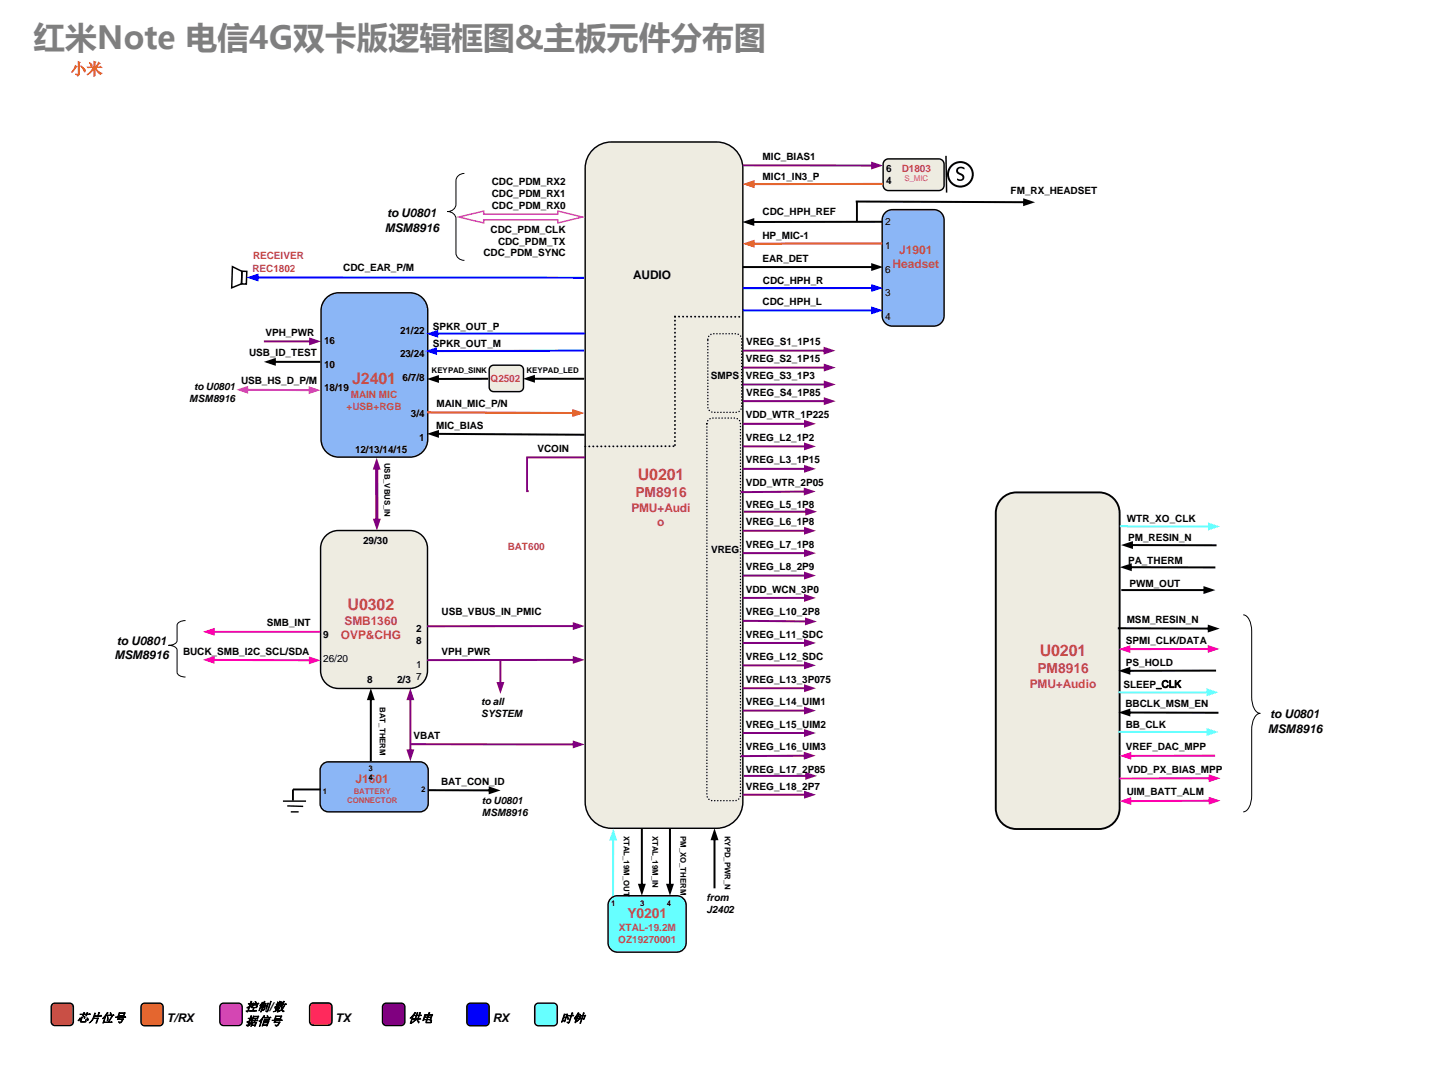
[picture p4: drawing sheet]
<svg xmlns="http://www.w3.org/2000/svg" width="254mm" height="190mm" viewBox="0 0 254 190" stroke-linecap="round" stroke-linejoin="round" font-family="sans-serif">
<path d="M157.2 28.5l.7-.3h9a.94 .94 0 0 1 .9 1v3.7a.94 .94 0 0 1-.9 1h-9a.94 .94 0 0 1-.9-1v-3.7z" fill-rule="evenodd" fill="#eeece1"/>
<path d="M157.2 28.5l.7-.3h9a.94 .94 0 0 1 .9 1v3.7a.94 .94 0 0 1-.9 1h-9a.94 .94 0 0 1-.9-1v-3.7z" fill="none" stroke="#000" stroke-width=".25"/>
<path d="M108.6 159.7l.7-.5h.4h10.6a1.67 1.67 0 0 1 1.7 1.6v6.7a1.67 1.67 0 0 1-1.7 1.7h-10.6a1.67 1.67 0 0 1-1.6-1.7v-6.7v-.4z" fill-rule="evenodd" fill="#6ff"/>
<path d="M108.6 159.7l.7-.5h.4h10.6a1.67 1.67 0 0 1 1.7 1.6v6.7a1.67 1.67 0 0 1-1.7 1.7h-10.6a1.67 1.67 0 0 1-1.6-1.7v-6.7v-.4z" fill="none" stroke="#000" stroke-width=".25"/>
<path d="M105.7 26.3a4.7 4.7 0 0 1 3-1.1h18.7a4.7 4.7 0 0 1 4.6 4.7v112.6a4.7 4.7 0 0 1-4.6 4.7h-18.7a4.7 4.7 0 0 1-4.7-4.7v-112.6a4.7 4.7 0 0 1 1.7-3.6z" fill-rule="evenodd" fill="#eeece1"/>
<path d="M105.7 26.3a4.7 4.7 0 0 1 3-1.1h18.7a4.7 4.7 0 0 1 4.6 4.7v112.6a4.7 4.7 0 0 1-4.6 4.7h-18.7a4.7 4.7 0 0 1-4.7-4.7v-112.6a4.7 4.7 0 0 1 1.7-3.6z" fill="none" stroke="#000" stroke-width=".25"/>
<path d="M57.9 95.2a3.2 3.2 0 0 1 2.2-.9h12.7a3.2 3.2 0 0 1 3.2 3.1v21.8a3.2 3.2 0 0 1-3.2 3.1h-12.7a3.2 3.2 0 0 1-3.1-3.1v-21.8a3.2 3.2 0 0 1 .9-2.2z" fill-rule="evenodd" fill="#eeece1"/>
<path d="M57.9 95.2a3.2 3.2 0 0 1 2.2-.9h12.7a3.2 3.2 0 0 1 3.2 3.1v21.8a3.2 3.2 0 0 1-3.2 3.1h-12.7a3.2 3.2 0 0 1-3.1-3.1v-21.8a3.2 3.2 0 0 1 .9-2.2z" fill="none" stroke="#000" stroke-width=".25"/>
<path d="M132 68.1h14.8v.4h-14.8zM146.4 67.6l2.1 .7-2.1 .7z" fill="#800080"/>
<g fill="#000">
<path d="M152.1 35.6l30.1 .2v.3l-30.1-.1zM181.9 35.2l2.1 .7-2.1 .7z"/>
<path d="M75.9 140.2l11.3 .1v.3h-11.3zM86.9 139.7l2.1 .8-2.1 .7z"/>
</g>
<g fill="#800080">
<path d="M72.8 124.1v9.4h.3v-9.4zM72.2 133.2l.7 2.1 .7-2.1zM72.9 122.3l-.7 2.1h1.4z"/>
<path d="M72.9 132.1h29.3v.4l-29.3-.1zM101.8 131.6l2.1 .7-2.1 .7z"/>
</g>
<path d="M157.3 37.8l.8-.5h.5h7.4a1.84 1.84 0 0 1 1.8 1.8v17a1.84 1.84 0 0 1-1.8 1.9h-7.4a1.84 1.84 0 0 1-1.8-1.9v-17l.1-.5z" fill-rule="evenodd" fill="#8bb6f6"/>
<path d="M157.3 37.8l.8-.5h.5h7.4a1.84 1.84 0 0 1 1.8 1.8v17a1.84 1.84 0 0 1-1.8 1.9h-7.4a1.84 1.84 0 0 1-1.8-1.9v-17l.1-.5z" fill="none" stroke="#000" stroke-width=".25"/>
<path d="M126.1 59.6l.7-.3h4a1 1 0 0 1 1 1v12a1 1 0 0 1-1 1h-4a1 1 0 0 1-1-1v-12z" fill-rule="evenodd" fill="#eeece1"/>
<path d="M126.1 59.6l.7-.3h4a1 1 0 0 1 1 1v12a1 1 0 0 1-1 1h-4a1 1 0 0 1-1-1v-12z" fill="none" stroke="#000" stroke-width=".25" stroke-dasharray="0 .5"/>
<path d="M178.1 88.6a3.7 3.7 0 0 1 2.6-1.1h14.6a3.7 3.7 0 0 1 3.7 3.7v52.5a3.7 3.7 0 0 1-3.7 3.6h-14.6a3.7 3.7 0 0 1-3.7-3.6v-52.5a3.7 3.7 0 0 1 1.1-2.6z" fill-rule="evenodd" fill="#eeece1"/>
<path d="M178.1 88.6a3.7 3.7 0 0 1 2.6-1.1h14.6a3.7 3.7 0 0 1 3.7 3.7v52.5a3.7 3.7 0 0 1-3.7 3.6h-14.6a3.7 3.7 0 0 1-3.7-3.6v-52.5a3.7 3.7 0 0 1 1.1-2.6z" fill="none" stroke="#000" stroke-width=".34"/>
<path d="M104 81.3h-10.3v6h.3" fill="none" stroke="#800080" stroke-width=".34"/>
<path d="M168.1 27.7l.2 6.5M41.3 47.4l1.7 .8-.1 2.2-1.7 .7zM43 48.2h.9l-.1 2.3h-.9z" fill="none" stroke="#000" stroke-width=".26"/>
<circle cx="170.7" cy="31" r="2.19" fill="none" stroke="#000" stroke-width=".35"/>
<path d="M170.2 29.8a.77 .77 0 0 1 1.2 .2v.1a.85 .85 0 0 0-1.1 .1 1.04 1.04 0 0 0 .8 .8 .67 .67 0 0 1 0 1 .67 .67 0 0 1-1-.2v-.1a.61 .61 0 0 0 1-.2l-.1-.2-.5-.3a.7 .7 0 0 1-.5-.5 .7 .7 0 0 1 .2-.7z" fill="#000"/>
<path d="M37.8 112.1v.3h19.1v-.3zM36 112.3l2.1 .7v-1.4z" fill="#f0f"/>
<g fill="#800080">
<path d="M132 29.2h23.2v.4h-23.2zM154.9 28.7l2.1 .7-2.1 .7z"/>
<path d="M46.9 60.5h8.4v.3h-8.4zM54.9 60l2.2 .7-2.2 .7z"/>
<path d="M66.7 83.1h.5l.1 9.4h-.6zM67 81.3l.7 2.2h-1.4zM66.3 92.2h1.4l-.7 2.1z"/>
</g>
<path d="M118.9 147.2h.4v10.2h-.4zM118.4 157.1h1.4l-.7 2.1z" fill="#000"/>
<path d="M58 53a3.2 3.2 0 0 1 2.2-1h12.7a3.2 3.2 0 0 1 3.1 3.2v22.9a3.2 3.2 0 0 1-3.1 3.1h-12.7a3.2 3.2 0 0 1-3.1-3.1v-22.9a3.2 3.2 0 0 1 .9-2.2z" fill-rule="evenodd" fill="#8bb6f6"/>
<path d="M58 53a3.2 3.2 0 0 1 2.2-1h12.7a3.2 3.2 0 0 1 3.1 3.2v22.9a3.2 3.2 0 0 1-3.1 3.1h-12.7a3.2 3.2 0 0 1-3.1-3.1v-22.9a3.2 3.2 0 0 1 .9-2.2z" fill="none" stroke="#000" stroke-width=".25"/>
<path d="M108.8 149v10.2h.3l.1-10.2zM109 147.2l-.7 2.1 1.4 .1z" fill="#6ff"/>
<g fill="#000">
<path d="M113.9 147.2h.4v10.2h-.4zM113.4 157.1h1.4l-.7 2.1z"/>
<path d="M126.8 149h.4v8.9h-.4zM127 147.2l.7 2.1h-1.4z"/>
</g>
<path d="M57.5 135.7l.9-.3h16.2a1.48 1.48 0 0 1 1.5 1.5v5.9a1.48 1.48 0 0 1-1.5 1.5h-16.2a1.48 1.48 0 0 1-1.5-1.5v-5.9l.1-.5z" fill-rule="evenodd" fill="#8bb6f6"/>
<path d="M57.5 135.7l.9-.3h16.2a1.48 1.48 0 0 1 1.5 1.5v5.9a1.48 1.48 0 0 1-1.5 1.5h-16.2a1.48 1.48 0 0 1-1.5-1.5v-5.9l.1-.5zM50.3 142.4h4.1M51.1 143.2l2.8 .1M51.7 144.3h1.4" fill="none" stroke="#000" stroke-width=".25"/>
<path d="M57 140.3h-4.9v2" fill="none" stroke="#000" stroke-width=".34"/>
<path d="M65.7 124.1h.4v11.2h-.4zM65.9 122.3l.7 2.1h-1.4z" fill="#000"/>
<path d="M37.8 117.1l17.5 .1v.3l-17.5-.1zM36 117.3l2.1-.7v1.4zM54.9 116.6l2.1 .7-2.1 .7z" fill="#f0f"/>
<g fill="#800080">
<path d="M75.9 117.1v.4l26.3-.1v-.3zM101.8 116.6v1.4l2.1-.7z"/>
<path d="M75.9 111.1v.4l26.3-.1v-.3zM101.8 110.5v1.5l2.1-.7z"/>
<path d="M88.8 117.3v4.3h.3v-4.3zM88.2 121.2l.7 2.1 .7-2.1z"/>
</g>
<g fill="#000">
<path d="M48.7 64.1h8.2v.4h-8.2zM46.9 64.3l2.1-.7v1.4z"/>
<path d="M94.7 67.1v.4h9.1v-.4zM93 67.3l2.1 .7v-1.4z"/>
</g>
<path d="M43.8 69.1l11.4 .1v.3l-11.4-.1zM42 69.3l2.1-.7v1.4zM54.9 68.6l2.1 .7-2.1 .7z" fill="#d03ad2"/>
<path d="M75.9 73.1l26.2 .1v.4l-26.2-.1zM101.7 72.7l2.1 .7-2.1 .7z" fill="#f30"/>
<path d="M77.7 76.9l26.2 .2v.3l-26.2-.1zM75.9 77.1l2.1-.7v1.4z" fill="#000"/>
<path d="M25.3 178.5l.4-.2h2.6a.66 .66 0 0 1 .7 .6v2.7a.66 .66 0 0 1-.7 .7h-2.6a.66 .66 0 0 1-.6-.7v-2.7z" fill-rule="evenodd" fill="#f60"/>
<path d="M25.3 178.5l.4-.2h2.6a.66 .66 0 0 1 .7 .6v2.7a.66 .66 0 0 1-.7 .7h-2.6a.66 .66 0 0 1-.6-.7v-2.7z" fill="none" stroke="#000" stroke-width=".25"/>
<path d="M55.2 178.4l.5-.2h2.6a.66 .66 0 0 1 .7 .7v2.6a.66 .66 0 0 1-.7 .7h-2.6a.66 .66 0 0 1-.7-.7v-2.6z" fill-rule="evenodd" fill="#f00"/>
<path d="M55.2 178.4l.5-.2h2.6a.66 .66 0 0 1 .7 .7v2.6a.66 .66 0 0 1-.7 .7h-2.6a.66 .66 0 0 1-.7-.7v-2.6z" fill="none" stroke="#000" stroke-width=".25"/>
<path d="M83.2 178.5l.4-.2h2.7a.66 .66 0 0 1 .7 .6v2.7a.66 .66 0 0 1-.7 .7h-2.7a.66 .66 0 0 1-.6-.7v-2.7z" fill-rule="evenodd" fill="#00f"/>
<path d="M83.2 178.5l.4-.2h2.7a.66 .66 0 0 1 .7 .6v2.7a.66 .66 0 0 1-.7 .7h-2.7a.66 .66 0 0 1-.6-.7v-2.7z" fill="none" stroke="#000" stroke-width=".25"/>
<path d="M68.2 178.5l.5-.2h2.6a.66 .66 0 0 1 .7 .6v2.7a.66 .66 0 0 1-.7 .6h-2.6a.66 .66 0 0 1-.7-.6v-2.7z" fill-rule="evenodd" fill="#800080"/>
<path d="M68.2 178.5l.5-.2h2.6a.66 .66 0 0 1 .7 .6v2.7a.66 .66 0 0 1-.7 .6h-2.6a.66 .66 0 0 1-.7-.6v-2.7z" fill="none" stroke="#000" stroke-width=".25"/>
<path d="M9.3 178.5l.5-.2h2.6a.66 .66 0 0 1 .6 .6v2.7a.66 .66 0 0 1-.6 .6h-2.6a.66 .66 0 0 1-.7-.6v-2.7z" fill-rule="evenodd" fill="#c0504d"/>
<path d="M9.3 178.5l.5-.2h2.6a.66 .66 0 0 1 .6 .6v2.7a.66 .66 0 0 1-.6 .6h-2.6a.66 .66 0 0 1-.7-.6v-2.7z" fill="none" stroke="#000" stroke-width=".25"/>
<path d="M39.3 178.5l.4-.2h2.7a.66 .66 0 0 1 .7 .6v2.7a.66 .66 0 0 1-.7 .6h-2.7a.66 .66 0 0 1-.6-.6v-2.7z" fill-rule="evenodd" fill="#d03ad2"/>
<path d="M39.3 178.5l.4-.2h2.7a.66 .66 0 0 1 .7 .6v2.7a.66 .66 0 0 1-.7 .6h-2.7a.66 .66 0 0 1-.6-.6v-2.7z" fill="none" stroke="#000" stroke-width=".25"/>
<path d="M95.2 178.5l.5-.2h2.7a.67 .67 0 0 1 .7 .6v2.7a.67 .67 0 0 1-.7 .7h-2.7a.67 .67 0 0 1-.7-.7v-2.7z" fill-rule="evenodd" fill="#6ff"/>
<path d="M95.2 178.5l.5-.2h2.7a.67 .67 0 0 1 .7 .6v2.7a.67 .67 0 0 1-.7 .7h-2.7a.67 .67 0 0 1-.7-.7v-2.7z" fill="none" stroke="#000" stroke-width=".25"/>
<path d="M45.6 49.1l58.2 .1v.3h-58.2zM43.8 49.3l2.1-.7v1.4z" fill="#00f"/>
<path d="M81.6 38.6l4.4-1.1v.5h13.2v-.5l4.3 1.1-4.3 1v-.5h-13.2v.5z" fill-rule="evenodd" fill="#fff"/>
<path d="M81.6 38.6l4.4-1.1v.5h13.2v-.5l4.3 1.1-4.3 1v-.5h-13.2v.5z" fill="none" stroke="#d03ad2" stroke-width=".25"/>
<g fill="#f30">
<path d="M133.8 32.5v.4h23.2v-.4zM132 32.7l2.1 .7v-1.4z"/>
<path d="M133.8 43.1v.4l23-.1v-.3zM132 43.3l2.1 .7v-1.4z"/>
</g>
<path d="M132 47.3v.3h23.2v-.3zM154.9 46.8v1.4l2.1-.7z" fill="#000"/>
<g fill="#00f">
<path d="M132 51v.4h23.2v-.4zM154.9 50.5v1.4l2.1-.7z"/>
<path d="M132 55v.3h23.2v-.3zM154.9 54.5v1.4l2.1-.7z"/>
</g>
<g fill="#800080">
<path d="M132 71.1h14.8v.4h-14.8zM146.4 70.6l2.1 .7-2.1 .7z"/>
<path d="M132 83.1h11.3v.4h-11.3zM142.9 82.6l2.1 .7-2.1 .7z"/>
<path d="M132 94.1h11.3v.4h-11.3zM142.9 93.6l2.1 .7-2.1 .7z"/>
<path d="M131.6 87.3v.3l11.6-.1v-.3zM142.9 86.6v1.5l2.1-.8z"/>
<path d="M132.2 90.8h11.3v.3h-11.3zM143.1 90.2l2.1 .7-2.1 .7z"/>
<path d="M132 62.1h14.7v.4h-14.7zM146.4 61.6l2.1 .7-2.1 .7z"/>
<path d="M132 79.2h11.3v.3h-11.3zM142.9 78.6l2.1 .7-2.1 .7z"/>
<path d="M132 75.1h11.3v.4h-11.3zM142.9 74.6l2.1 .7-2.1 .7z"/>
<path d="M132 98.1h11.3v.4h-11.3zM142.9 97.6l2.1 .7-2.1 .7z"/>
<path d="M132 118.1h11.3v.3h-11.3zM142.9 117.5l2.1 .7-2.1 .7z"/>
<path d="M132 102.1h11.3v.4h-11.3zM142.9 101.6l2.1 .7-2.1 .7z"/>
<path d="M132 106.1h11.3v.3h-11.3zM142.9 105.6l2.1 .7-2.1 .7z"/>
<path d="M132 110.1l11.4 .2v.3l-11.4-.1zM143.1 109.7l2.1 .7-2.1 .7z"/>
<path d="M132 114.1h11.3v.3h-11.3zM142.9 113.6l2.1 .7-2.1 .7z"/>
<path d="M132 65.1h14.8v.4h-14.8zM146.4 64.6l2.1 .7-2.1 .7z"/>
<path d="M132 130.1h11.3v.3h-11.3zM142.9 129.6l2.1 .7-2.1 .7z"/>
<path d="M132 141h11.3v.4h-11.3zM142.9 140.5l2.1 .7-2.1 .7z"/>
<path d="M131.6 134.2v.3h11.6v-.4zM142.9 133.6v1.4l2.1-.7z"/>
<path d="M132.2 137.7h11.3v.4h-11.3zM143.1 137.2l2.1 .7-2.1 .7z"/>
<path d="M132 126.1h11.3v.4h-11.3zM142.9 125.6l2.1 .7-2.1 .7z"/>
<path d="M132 122.1h11.3v.4h-11.3zM142.9 121.6l2.1 .7-2.1 .7z"/>
</g>
<path d="M125.9 74.6l.7-.3h4a.99 .99 0 0 1 1 1v66a.99 .99 0 0 1-1 1h-4a.99 .99 0 0 1-1-1v-66z" fill-rule="evenodd" fill="#eeece1"/>
<path d="M125.9 74.6l.7-.3h4a.99 .99 0 0 1 1 1v66a.99 .99 0 0 1-1 1h-4a.99 .99 0 0 1-1-1v-66z" fill="none" stroke="#000" stroke-width=".25" stroke-dasharray="0 .5"/>
<path d="M200.7 142.2v.3h14.5v-.4zM199 142.4l2.1 .7v-1.4zM214.8 141.6v1.4l2.2-.7z" fill="#f0f"/>
<path d="M199.3 104.7h15v.3h-15zM213.9 104.2l2.1 .7-2.1 .7z" fill="#000"/>
<g fill="#f0f">
<path d="M200.7 134.1v.4h15.3v-.4zM199 134.3l2.1 .7v-1.4z"/>
<path d="M199 138.2v.3h16.2v-.4zM214.8 137.6v1.4l2.2-.7z"/>
</g>
<path d="M33 110.3a1.42 1.42 0 0 0-1.5 .8v2.7a1.24 1.24 0 0 1-1.5 .9 1.42 1.42 0 0 1 1.5 .8v4a1.24 1.24 0 0 0 1.5 .8M221 109.3a1.69 1.69 0 0 1 1.3 1.4l.2 1.5v11.6a3.5 3.5 0 0 0 1.1 2.9l.4 .1a1.69 1.69 0 0 0-1.3 1.4l-.2 1.5v11.6a3.5 3.5 0 0 1-1.1 2.9l-.4 .1" fill="none" stroke="#000" stroke-width=".18"/>
<path d="M120 56.3h12M120 56.3v23M104 79.3h16" fill="none" stroke="#000" stroke-width=".34" stroke-dasharray="0 .7"/>
<path d="M133.7 39.3v.3h23.1v-.4zM132 39.5l2.1 .7v-1.5z" fill="#000"/>
<path d="M152.3 35.7v3.7" fill="none" stroke="#000" stroke-width=".34"/>
<path d="M87.2 65.1l.5-.2h4.6a.78 .78 0 0 1 .7 .8v3.1a.78 .78 0 0 1-.7 .8h-4.6a.78 .78 0 0 1-.7-.8v-3.1z" fill-rule="evenodd" fill="#eeece1"/>
<path d="M87.2 65.1l.5-.2h4.6a.78 .78 0 0 1 .7 .8v3.1a.78 .78 0 0 1-.7 .8h-4.6a.78 .78 0 0 1-.7-.8v-3.1z" fill="none" stroke="#000" stroke-width=".25"/>
<path d="M77.7 67.2v.3h9.1v-.4zM75.9 67.4l2.1 .7v-1.5z" fill="#000"/>
<g fill="#00f">
<path d="M77.3 62.2v.4l26.5-.1v-.4zM75.6 62.4l2.1 .7v-1.4z"/>
<path d="M77.5 59.1v.4l26.5-.1v-.3zM75.8 59.3l2.1 .7v-1.4z"/>
</g>
<path d="M82.5 30.8a1.43 1.43 0 0 0-1.5 1.3v4.2a1.38 1.38 0 0 1-1.5 1.3 1.43 1.43 0 0 1 1.5 1.3v6.1a1.39 1.39 0 0 0 1.5 1.3" fill="none" stroke="#000" stroke-width=".18"/>
<path d="M198.8 122.8h16v.4h-16zM214.5 122.3l2.1 .7-2.1 .7z" fill="#6ff"/>
<path d="M200.6 126.4l16 .1v.3h-16zM198.8 126.6l2.1-.7v1.4z" fill="#000"/>
<path d="M198.8 129.9h16v.4l-16-.1zM214.5 129.4l2.1 .7-2.1 .7z" fill="#6ff"/>
<path d="M200.6 119v.4l15.6-.1v-.3zM198.8 119.2l2.1 .7v-1.4z" fill="#000"/>
<path d="M199.1 93.3l16 .1v.3h-16zM214.7 92.8l2.1 .8-2.1 .7z" fill="#6ff"/>
<path d="M200.6 115.2v.3h14.4v-.4zM198.8 115.4l2.1 .7v-1.5zM214.7 114.6v1.4l2.1-.7z" fill="#f0f"/>
<g fill="#000">
<path d="M201 96.7h15.2v.4l-15.2-.1zM199.3 96.9l2.1-.7v1.4z"/>
<path d="M198.7 111.5h16.3v.4l-16.3-.1zM214.7 111l2.1 .7-2.1 .7z"/>
<path d="M200.8 100.6l15.2 .1v.3h-15.2zM199.1 100.8l2.1-.7v1.4z"/>
</g>
<text font-size="5.6" fill="#7f7f7f" x="5.9" y="8.8">红米Note 电信4G双卡版逻辑框图&amp;主板元件分布图</text>
<text font-size="2.8" fill="#e36c09" x="12.6" y="13.2">小米</text>
<g font-size="2.8" fill="#c0504d">
<text x="62.6" y="68.3">J2401</text>
<text x="113.4" y="85.3">U0201</text>
<text x="61.8" y="108.3">U0302</text>
<text x="184.8" y="116.6">U0201</text>
</g>
<g font-size="2.5" fill="#c0504d">
<text x="112.9" y="88.4">PM8916</text>
<text x="184.4" y="119.6">PM8916</text>
<text x="111.5" y="163.1">Y0201</text>
</g>
<g font-size="2.2">
<text x="43.6" y="179.6">控制/数</text>
<text x="13.6" y="181.6">芯片位号</text>
<text x="43.6" y="182.2">据信号</text>
<text x="72.6" y="181.6">供电</text>
<text x="99.6" y="181.7">时钟</text>
</g>
<g font-size="2.1">
<text x="68.4" y="41.2">MSM8916</text>
<text x="68.8" y="38.6">to U0801</text>
<text x="112.5" y="49.6">AUDIO</text>
<text x="20.3" y="117.2">MSM8916</text>
<text x="20.8" y="114.6">to U0801</text>
<text x="225.3" y="130.2">MSM8916</text>
<text x="225.8" y="127.6">to U0801</text>
<text x="29.6" y="181.7">T/RX</text>
<text x="59.6" y="181.7">TX</text>
<text x="87.6" y="181.7">RX</text>
</g>
<g font-size="2.1" fill="#c0504d">
<text x="158.6" y="47.6">Headset</text>
<text x="159.8" y="45.1">J1901</text>
<text x="112.2" y="91">PMU+Audi</text>
<text x="116.8" y="93.5">o</text>
<text x="60.6" y="113.6">OVP&amp;CHG</text>
<text x="61.2" y="111">SMB1360</text>
<text x="183" y="122.3">PMU+Audio</text>
<text x="63.2" y="139.2">J1601</text>
</g>
<g font-size="1.8">
<text x="135.6" y="28.5">MIC_BIAS1</text>
<text x="87.4" y="32.9">CDC_PDM_RX2</text>
<text x="87.4" y="35">CDC_PDM_RX1</text>
<text x="135.6" y="32">MIC1_IN3_P</text>
<text x="157.5" y="30.6">6</text>
<text x="157.5" y="32.7">4</text>
<text x="179.6" y="34.5">FM_RX_HEADSET</text>
<text x="87.2" y="41.3">CDC_PDM_CLK</text>
<text x="87.4" y="37.1">CDC_PDM_RX0</text>
<text x="135.6" y="38.3">CDC_HPH_REF</text>
<text x="157.3" y="40">2</text>
<text x="85.9" y="45.6">CDC_PDM_SYNC</text>
<text x="88.5" y="43.5">CDC_PDM_TX</text>
<text x="135.5" y="42.4">HP_MIC-1</text>
<text x="135.6" y="46.6">EAR_DET</text>
<text x="157.3" y="44.2">1</text>
<text x="61" y="48.1">CDC_EAR_P/M</text>
<text x="135.6" y="50.4">CDC_HPH_R</text>
<text x="157.3" y="48.4">6</text>
<text x="157.3" y="52.7">3</text>
<text x="47.2" y="59.6">VPH_PWR</text>
<text x="71.1" y="59.3">21/22</text>
<text x="76.9" y="58.6">SPKR_OUT_P</text>
<text x="135.6" y="54.2">CDC_HPH_L</text>
<text x="157.3" y="56.9">4</text>
<text x="44.3" y="63.3">USB_ID_TEST</text>
<text x="57.6" y="61.1">16</text>
<text x="57.6" y="65.3">10</text>
<text x="71.1" y="63.5">23/24</text>
<text x="76.9" y="61.6">SPKR_OUT_M</text>
<text x="132.6" y="64.3">VREG_S2_1P15</text>
<text x="132.6" y="61.3">VREG_S1_1P15</text>
<text x="33.6" y="71.4">MSM8916</text>
<text x="34.5" y="69.3">to U0801</text>
<text x="42.8" y="68.3">USB_HS_D_P/M</text>
<text x="57.6" y="69.6">18/19</text>
<text x="71.6" y="67.8">6/7/8</text>
<text x="126.4" y="67.3">SMPS</text>
<text x="132.6" y="67.3">VREG_S3_1P3</text>
<text x="132.6" y="70.3">VREG_S4_1P85</text>
<text x="73" y="74.1">3/4</text>
<text x="77.5" y="76.3">MIC_BIAS</text>
<text x="77.6" y="72.3">MAIN_MIC_P/N</text>
<text x="132.6" y="74.3">VDD_WTR_1P225</text>
<text x="63.1" y="80.5">12/13/14/15</text>
<text x="74.5" y="78.3">1</text>
<text x="95.5" y="80.4">VCOIN</text>
<text x="132.6" y="82.3">VREG_L3_1P15</text>
<text x="132.6" y="78.3">VREG_L2_1P2</text>
<text x="132.6" y="86.3">VDD_WTR_2P05</text>
<text x="132.6" y="93.3">VREG_L6_1P8</text>
<text x="132.6" y="90.3">VREG_L5_1P8</text>
<text x="200.3" y="92.7">WTR_XO_CLK</text>
<text x="64.6" y="96.6">29/30</text>
<text x="126.4" y="98.3">VREG</text>
<text x="132.6" y="101.3">VREG_L8_2P9</text>
<text x="132.6" y="97.3">VREG_L7_1P8</text>
<text x="200.5" y="96.2">PM_RESIN_N</text>
<text x="200.5" y="100.2">PA_THERM</text>
<text x="132.6" y="105.3">VDD_WCN_3P0</text>
<text x="200.7" y="104.3">PWM_OUT</text>
<text x="47.4" y="111.3">SMB_INT</text>
<text x="57.5" y="113.3">9</text>
<text x="73.9" y="112.4">2</text>
<text x="78.5" y="109.3">USB_VBUS_IN_PMIC</text>
<text x="132.6" y="113.3">VREG_L11_SDC</text>
<text x="132.6" y="109.3">VREG_L10_2P8</text>
<text x="200.3" y="110.7">MSM_RESIN_N</text>
<text x="32.5" y="116.3">BUCK_SMB_I2C_SCL/SDA</text>
<text x="57.5" y="117.6">26/20</text>
<text x="73.9" y="114.5">8</text>
<text x="73.9" y="118.7">1</text>
<text x="78.5" y="116.3">VPH_PWR</text>
<text x="132.6" y="117.3">VREG_L12_SDC</text>
<text x="200.1" y="118.3">PS_HOLD</text>
<text x="200.1" y="114.4">SPMI_CLK/DATA</text>
<text x="65.3" y="121.3">8</text>
<text x="70.6" y="121.3">2/3</text>
<text x="73.9" y="120.8">7</text>
<text x="85.5" y="125.3">to all</text>
<text x="132.6" y="121.3">VREG_L13_3P075</text>
<text x="132.6" y="125.3">VREG_L14_UIM1</text>
<text x="199.7" y="122.2">SLEEP_CLK</text>
<text x="200" y="125.7">BBCLK_MSM_EN</text>
<text x="73.5" y="131.3">VBAT</text>
<text x="85.5" y="127.4">SYSTEM</text>
<text x="132.6" y="129.3">VREG_L15_UIM2</text>
<text x="200.1" y="129.3">BB_CLK</text>
<text x="132.6" y="133.3">VREG_L16_UIM3</text>
<text x="132.6" y="137.3">VREG_L17_2P85</text>
<text x="200.1" y="133.3">VREF_DAC_MPP</text>
<text x="200.3" y="137.3">VDD_PX_BIAS_MPP</text>
<text x="78.4" y="139.4">BAT_CON_ID</text>
<text x="85.6" y="142.8">to U0801</text>
<text x="132.6" y="140.3">VREG_L18_2P7</text>
<text x="200.3" y="141.3">UIM_BATT_ALM</text>
<text x="85.6" y="144.9">MSM8916</text>
<text x="125.6" y="160.1">from</text>
<text x="125.6" y="162.2">J2402</text>
</g>
<g font-size="1.8" fill="#c0504d">
<text x="160.3" y="30.5">D1803</text>
<text x="45" y="46.1">RECEIVER</text>
<text x="44.9" y="48.4">REC1802</text>
<text x="62.4" y="70.7">MAIN MIC</text>
<text x="87.2" y="67.8">Q2502</text>
<text x="61.6" y="72.8">+USB+RGB</text>
<text x="90.3" y="97.7">BAT600</text>
<text x="109.9" y="167.5">OZ19270001</text>
<text x="110" y="165.4">XTAL-19.2M</text>
</g>
<g font-size="1.4" fill="#c0504d">
<text x="160.8" y="32.2">S_MIC</text>
<text x="61.7" y="142.7">CONNECTOR</text>
<text x="62.9" y="141">BATTERY</text>
</g>
<g font-size="1.4">
<text x="76.7" y="66.4">KEYPAD_SINK</text>
<text x="93.6" y="66.3">KEYPAD_LED</text>
<text x="68.4" y="82.3" transform="rotate(90 68.4 82.3)">USB_VBUS_IN</text>
<text x="67.5" y="125.7" transform="rotate(90 67.5 125.7)">BAT_THERM</text>
<text x="65.5" y="136.9">3</text>
<text x="57.4" y="141.1">1</text>
<text x="65.5" y="138.6">4</text>
<text x="74.9" y="140.7">2</text>
<text x="110.9" y="148.5" transform="rotate(90 110.9 148.5)">XTAL_19M_OUT</text>
<text x="116" y="148.5" transform="rotate(90 116 148.5)">XTAL_19M_IN</text>
<text x="121" y="148.5" transform="rotate(90 121 148.5)">PM_XO_THERM</text>
<text x="128.8" y="148.5" transform="rotate(90 128.8 148.5)">KYPD_PWR_N</text>
<text x="108.6" y="161.1">1</text>
<text x="113.8" y="161.1">3</text>
<text x="118.5" y="161.1">4</text>
</g>
</svg>
